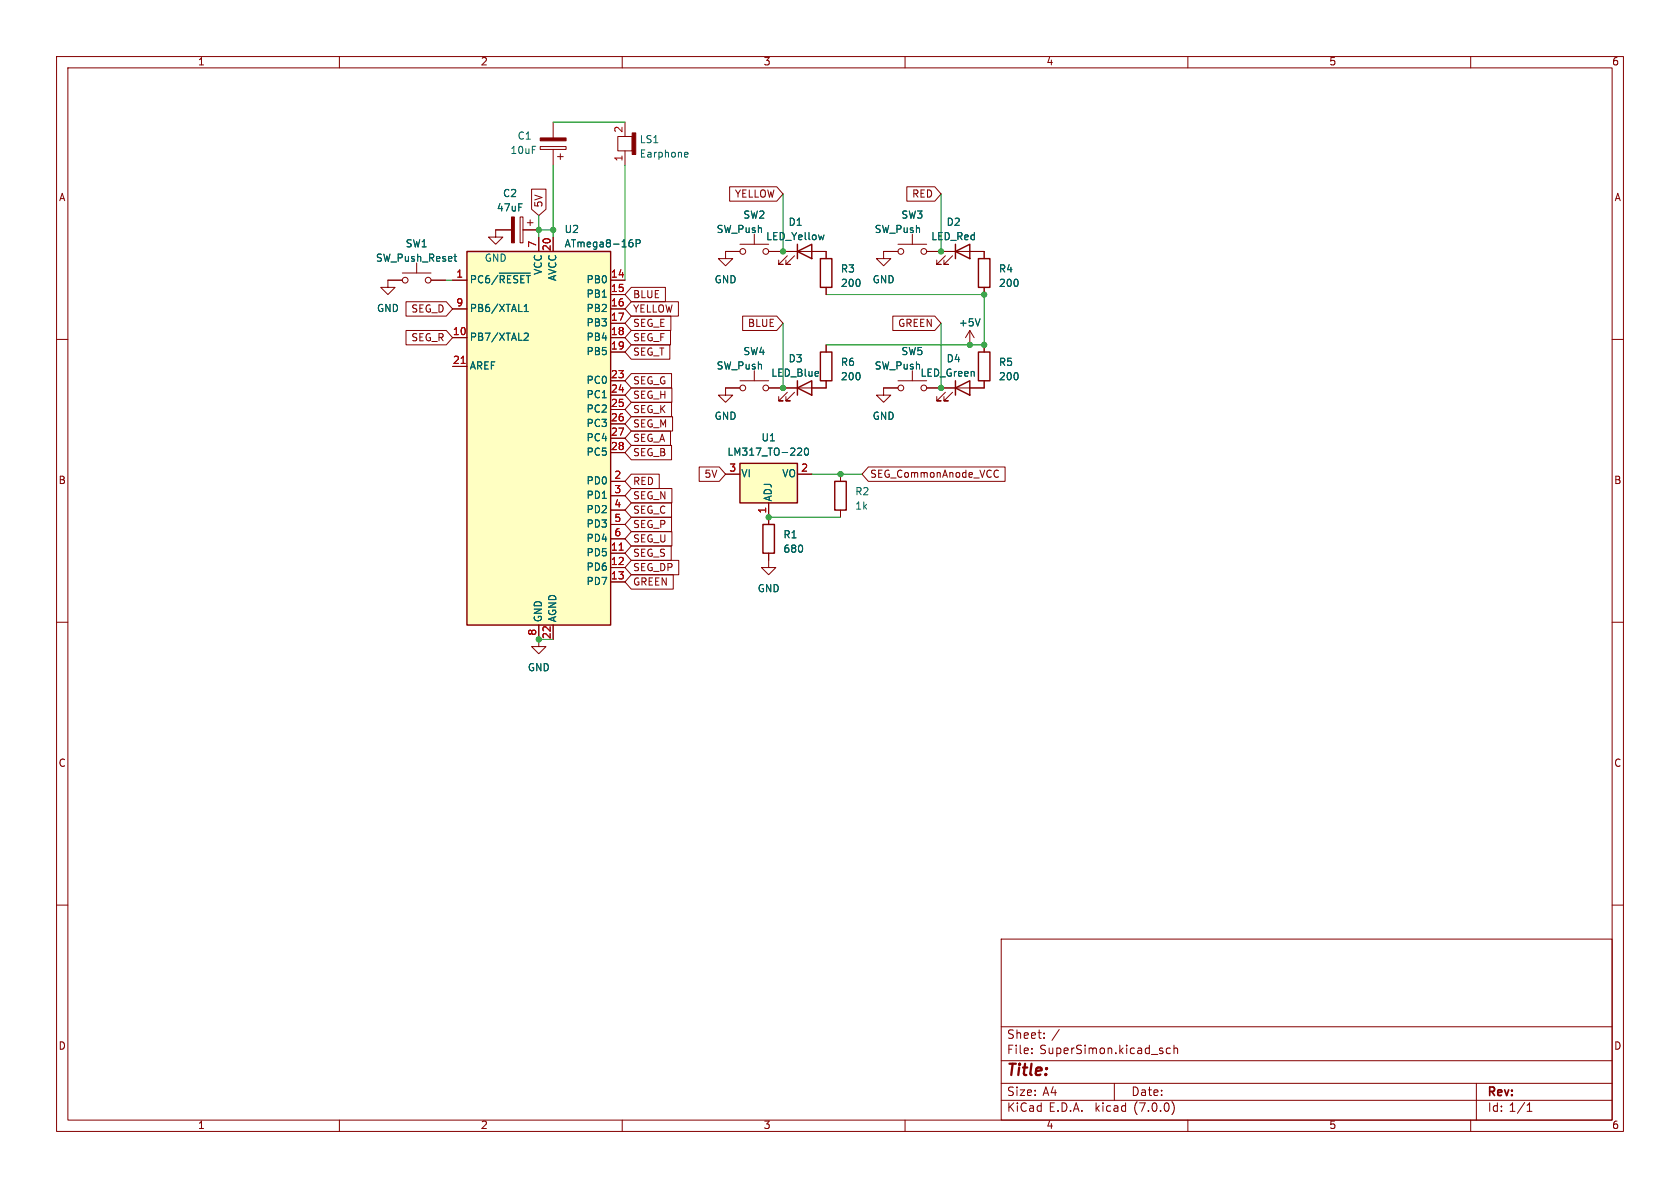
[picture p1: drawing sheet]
<svg xmlns="http://www.w3.org/2000/svg" width="297mm" height="210mm" viewBox="0 0 297 210" stroke-linecap="round" stroke-linejoin="round" font-family="sans-serif">
<g fill="none" stroke="#840000" stroke-width=".18">
<path d="M10 10h277v190h-277zM12 12h273v186h-273zM60 10v2M110 10v2M160 10v2M210 10v2M260 10v2M91.9 38.4h.6v4.5h-.6zM93.2 39.4h1M93.7 38.9v1M94 33.4h2.5v3.6l-1.3 1.1-1.2-1.1zM95.5 25.9h4.6v.5h-4.6z"/>
<path d="M97.8 21.6v2.8M97.8 26.4v2.8M98.6 27.7h1M99.1 27.2v1M109.2 24.1h2.6v2.6h-2.6zM110.5 21.6v2.5M110.5 26.7v2.5M129 33h8.3l1.1 1.3-1.1 1.3h-8.3zM160.3 33h5l1.1 1.3-1.1 1.3h-5zM10 60h2M71.1 49.5h-2.5v1.3h1.2l-1.2 1.3-1.3-1.3h1.3M71.1 48.3h5.1"/>
<path d="M71.8 58.4h7.1l1.1 1.3-1.1 1.3h-7.1zM71.8 53.3h7.1l1.1 1.3-1.1 1.3h-7.1zM73.7 46.5v1.8M76.2 49.5h2.5M80 49.5h2.5M80 59.7h2.5M80 54.6h2.5M90.4 40.6h-2.8v1.3h1.3l-1.3 1.3-1.2-1.3h1.2M92.5 40.6h2.7M95.2 41.9v2.6M97.8 41.9v2.6M107.9 49.5h2.6"/>
<path d="M107.9 59.7h2.6M107.9 52.1h2.6M107.9 54.6h2.6M107.9 57.2h2.6M111.6 55.9h7v2.5h-7l-1.1-1.2zM111.6 50.8h6v2.5h-6l-1.1-1.2zM111.6 58.4h6.9v2.6h-6.9l-1.1-1.3zM111.6 53.3h8.3v2.6h-8.3l-1.1-1.3zM130.8 44.5h-2.5v1.2h1.2l-1.2 1.3-1.3-1.3h1.3M130.8 43.2h5.1M131.3 55.9h6l1.1 1.3-1.1 1.2h-6zM133.3 41.4v1.8"/>
<path d="M135.9 44.5h10.1v1.2M139.2 45.2l-1.5 1.5h.7h-.7v-.7M140.5 45.2l-1.6 1.5h.8h-.8v-.7M146 50.8v1.3M157.8 55.9h7.5l1.1 1.3-1.1 1.2h-7.5zM158.7 44.5h-2.5v1.2h1.3l-1.3 1.3-1.3-1.3h1.3M158.7 43.2h5.1M161.3 41.4v1.8M163.8 44.5h10.2v1.2M167.1 45.2l-1.5 1.5h.8h-.8v-.7M168.4 45.2l-1.5 1.5h.7h-.7v-.7M171.4 58.4l-.7 1.3"/>
<path d="M171.4 58.4v2.6M171.4 58.4l.8 1.3M174 50.8v1.3M285 60h2M80 64.8h2.5M107.9 67.3h2.6M107.9 62.2h2.6M107.9 69.9h2.6M107.9 72.4h2.6M107.9 74.9h2.6M107.9 77.5h2.6M111.6 71.1h7.1v2.6h-7.1l-1.1-1.3z"/>
<path d="M111.6 73.7h7.3v2.5h-7.3l-1.1-1.3zM111.6 78.7h7.1v2.6h-7.1l-1.1-1.3zM111.6 66h7.1v2.6h-7.1l-1.1-1.3zM111.6 61h6.8v2.5h-6.8l-1.1-1.3zM111.6 68.6h7.2v2.5h-7.2l-1.1-1.2zM111.6 76.2h6.9v2.5h-6.9l-1.1-1.2zM130.8 68.6h-2.5v1.3h1.2l-1.2 1.2-1.3-1.2h1.3M130.8 67.3h5.1M133.3 65.5v1.8M139.2 69.3l-1.5 1.6h.7h-.7v-.8M140.5 69.3l-1.6 1.6h.8h-.8v-.8M146 67.3v1.3h-10.1"/>
<path d="M146 61v1.2M158.7 68.6h-2.5v1.3h1.3l-1.3 1.2-1.3-1.2h1.3M158.7 67.3h5.1M161.3 65.5v1.8M167.1 69.3l-1.5 1.6h.8h-.8v-.8M168.4 69.3l-1.5 1.6h.7h-.7v-.8M174 67.3v1.3h-10.2M174 61v1.2M107.9 97.8h2.6M107.9 85.1h2.6M107.9 80h2.6M107.9 87.6h2.6"/>
<path d="M107.9 90.2h2.6M107.9 92.7h2.6M107.9 95.3h2.6M111.6 83.8h4.9v2.6h-4.9l-1.1-1.3zM111.6 96.5h7.1v2.6h-7.1l-1.1-1.3zM111.6 91.4h7.1v2.6h-7.1l-1.1-1.3zM111.6 86.4h7.2v2.5h-7.2l-1.1-1.3zM111.6 94h7.2v2.5h-7.2l-1.1-1.2zM111.6 88.9h7.1v2.5h-7.1l-1.1-1.2zM111.6 99.1h8.4v2.5h-8.4l-1.1-1.3zM123.6 82.5h3.6l1.1 1.3-1.1 1.3h-3.6zM128.3 83.8h2.5"/>
<path d="M135.9 97.8v2.5h1.3l-1.3 1.3-1.3-1.3h1.3M135.9 88.9v3.8M141 83.8h2.5M148.6 83.8v1.3M148.6 90.2v1.2M153.5 82.5h24.2v2.6h-24.2l-1.1-1.3zM176 83.2l.3-.1 .2 .1M176.5 84.3l-.2 .1-.3-.1M10 110h2M95.2 110.5v3.8h1.3l-1.3 1.3-1.2-1.3h1.2M97.8 110.5v2.5M107.9 100.3h2.6"/>
<path d="M107.9 102.9h2.6M111.6 101.6h7.4v2.5h-7.4l-1.1-1.2zM285 110h2M10 160h2M285 160h2M177 166h108v32h-108zM60 198v2M110 198v2M160 198v2M177 194.5h108M177 191.5h108M177 187.5h108"/>
<path d="M177 181.5h108M182.4 186.1v.2M182.4 185.3v.2M184.6 183.4v.2M184.6 182.6v.2M197 191.5v3M206.9 185.3h-.4l-.3 .2v.5l.1 .2h.6M207.2 194.7a1.72 1.72 0 0 1 0 2.3M207.5 185.4l.3-.1h.3l.1 1M207.5 184.8v1.5M210 198v2M260 198v2"/>
<path d="M261 191.5v6.5M270 196.5h.8M270 195.4l.4-.4v1.5"/>
<circle cx="71.6" cy="49.5" r=".51"/>
<circle cx="75.7" cy="49.5" r=".51"/>
<circle cx="131.3" cy="44.5" r=".51"/>
<circle cx="135.4" cy="44.5" r=".51"/>
<circle cx="159.3" cy="44.5" r=".51"/>
<circle cx="163.3" cy="44.5" r=".51"/>
<circle cx="131.3" cy="68.6" r=".51"/>
<circle cx="135.4" cy="68.6" r=".51"/>
<circle cx="159.3" cy="68.6" r=".51"/>
<circle cx="163.3" cy="68.6" r=".51"/>
</g>
<g fill="#ffffc2" stroke="#ffffc2" stroke-width=".18">
<path d="M130.8 81.9h10.2v7h-10.2z"/>
<path d="M82.5 44.5h25.4v66h-25.4z"/>
</g>
<g fill="none" stroke="#840000" stroke-width=".25">
<path d="M82.5 44.5h25.4v66h-25.4zM141 44.5l2.5-1.3v2.5zM141 43.2v2.5M145 45.7h2.1v5.1h-2.1zM168.9 44.5l2.5-1.3v2.5zM168.9 43.2v2.5M173 45.7h2v5.1h-2zM141 68.6l2.5-1.3v2.6zM141 67.3v2.6M145 62.2h2.1v5.1h-2.1zM168.9 68.6l2.5-1.3v2.6zM168.9 67.3v2.6"/>
<path d="M173 62.2h2v5.1h-2zM130.8 81.9h10.2v7h-10.2zM134.9 92.7h2v5.1h-2zM147.6 85.1h2v5.1h-2z"/>
</g>
<g fill="none" stroke="#006464" stroke-width=".18">
<path d="M121.2 26.9l.4 .1v.2l-.6 .1M121.6 27.7l-.4 .1M80.3 45.3h.4M80.4 46l.3 .2M84.1 49.2l-.1-.4-.6-.1v1.3M85.4 48.8l-.3-.1-.3 .1-.2 .5M86.4 48.7l-.3 .1-.3 .5M88 48.7l-1.1 1.6M88.3 48.3h5.5M89.2 49.2l-.2-.4-.6-.1v1.3M90.3 48.7h-.6v1.3M91.5 48.8l-.5-.1-.2 .4"/>
<path d="M92.7 48.7h-.6v1.3M92.7 55.1h.7M92.7 54.2l.3-.4v1.3M92.7 58.9h.5l.2 .3-.8 1h.8M93 48.7h.8M93.4 48.7v1.3M106.5 52.5h.7M111.5 42.4h.3M111.7 42.9l.2 .2v.3l-.2 .2M112.5 43h.6l.1-.2-.1-.3-.6-.1v1.2M145.7 41.5l-.3 .9M173.3 56.3l-.5 1.3"/>
<path d="M141.2 79.2l.4 .1 .1 .3-.8 .9h.8M142.3 79.3l.2-.1a.68 .68 0 0 1 .5 .6 .68 .68 0 0 1-.5 .7l-.2-.1-.1-.4z"/>
</g>
<path d="M81.5 64.2h.7M109.5 97.3h.7" fill="none" stroke="#a90000" stroke-width=".18"/>
<g fill="#840000" stroke="#840000" stroke-width=".18">
<path d="M111.8 23.5h.6v3.8h-.6z"/>
<path d="M90.4 38.4h.5v4.5h-.5z"/>
<path d="M95.5 24.4h4.6v.5h-4.6z"/>
</g>
<g fill="none" stroke="#009600" stroke-width=".18">
<path d="M95.2 38.1v3.8M97.8 21.6h12.7M97.8 29.2v12.7M110.5 29.2v20.3M138.4 34.3v10.2M166.4 34.3v10.2M78.7 49.5h1.3M95.2 40.6h2.6M138.4 57.2v11.4M146 52.1h28v8.9h-28M166.4 57.2v11.4M135.9 91.4h12.7"/>
<path d="M143.5 83.8h8.9M95.2 113h2.6"/>
</g>
<g fill="#009600" stroke="#009600" stroke-width=".18">
<circle cx="166.4" cy="68.6" r=".46"/>
<circle cx="174" cy="61" r=".46"/>
<circle cx="174" cy="52.1" r=".46"/>
<circle cx="171.4" cy="61" r=".46"/>
<circle cx="138.4" cy="44.5" r=".46"/>
<circle cx="166.4" cy="44.5" r=".46"/>
<circle cx="97.8" cy="40.6" r=".46"/>
<circle cx="95.2" cy="113" r=".46"/>
<circle cx="95.2" cy="40.6" r=".46"/>
<circle cx="135.9" cy="91.4" r=".46"/>
<circle cx="138.4" cy="68.6" r=".46"/>
<circle cx="148.6" cy="83.8" r=".46"/>
</g>
<text font-size="2.8" fill="#840000" x="178" y="190.8">Title:</text>
<g font-size="2.1" fill="#840000">
<text x="178" y="183.9">Sheet:</text>
<text x="185.9" y="183.9">/</text>
<text x="178" y="186.6">File:</text>
<text x="183.8" y="186.6">SuperSimon.kicad_sch</text>
<text x="178" y="196.8">KiCad</text>
<text x="178" y="194">Size:</text>
<text x="184.3" y="194">A4</text>
<text x="185.4" y="196.8">E.D.A.</text>
<text x="193.7" y="196.8">kicad</text>
<text x="200" y="194">Date:</text>
<text x="200.6" y="196.8">(7.0.0)</text>
<text x="263" y="194.2">Rev:</text>
<text x="263" y="196.8">Id: 1/1</text>
</g>
<g font-size="1.8" fill="#840000">
<text x="35" y="11.8">1</text>
<text x="85" y="11.8">2</text>
<text x="135" y="11.8">3</text>
<text x="185" y="11.8">4</text>
<text x="235" y="11.8">5</text>
<text x="285" y="11.8">6</text>
<text x="10.4" y="35.8">A</text>
<text x="129.8" y="35.2">YELLOW</text>
<text x="161.1" y="35.2">RED</text>
<text x="285.4" y="35.8">A</text>
<text x="96.2" y="36.7" transform="rotate(-90 96.2 36.7)">5V</text>
<text x="111.9" y="53">BLUE</text>
<text x="72.6" y="55.5">SEG_D</text>
<text x="111.9" y="58.1">SEG_E</text>
<text x="111.9" y="55.5">YELLOW</text>
<text x="132.1" y="58.1">BLUE</text>
<text x="158.6" y="58.1">GREEN</text>
<text x="72.6" y="60.6">SEG_R</text>
<text x="111.9" y="60.6">SEG_F</text>
<text x="111.9" y="63.1">SEG_T</text>
<text x="111.9" y="68.2">SEG_G</text>
<text x="111.9" y="70.8">SEG_H</text>
<text x="111.9" y="73.3">SEG_K</text>
<text x="111.9" y="75.8">SEG_M</text>
<text x="111.9" y="80.9">SEG_B</text>
<text x="111.9" y="78.4">SEG_A</text>
<text x="10.3" y="85.8">B</text>
<text x="111.9" y="86">RED</text>
<text x="111.9" y="88.5">SEG_N</text>
<text x="124.4" y="84.7">5V</text>
<text x="153.8" y="84.7">SEG_CommonAnode_VCC</text>
<text x="285.3" y="85.8">B</text>
<text x="111.9" y="93.6">SEG_P</text>
<text x="111.9" y="91.1">SEG_C</text>
<text x="111.9" y="98.7">SEG_S</text>
<text x="111.9" y="96.2">SEG_U</text>
<text x="111.9" y="101.2">SEG_DP</text>
<text x="111.9" y="103.8">GREEN</text>
<text x="10.3" y="135.8">C</text>
<text x="285.3" y="135.8">C</text>
<text x="10.3" y="185.8">D</text>
<text x="285.3" y="185.8">D</text>
<text x="35" y="199.8">1</text>
<text x="85" y="199.8">2</text>
<text x="135" y="199.8">3</text>
<text x="185" y="199.8">4</text>
<text x="235" y="199.8">5</text>
<text x="285" y="199.8">6</text>
</g>
<g font-size="1.8" fill="#a90000">
<text x="110.2" y="23.5" transform="rotate(-90 110.2 23.5)">2</text>
<text x="110.2" y="28.6" transform="rotate(-90 110.2 28.6)">1</text>
<text x="95" y="43.8" transform="rotate(-90 95 43.8)">7</text>
<text x="97.5" y="44.5" transform="rotate(-90 97.5 44.5)">20</text>
<text x="80.6" y="49.3">1</text>
<text x="107.9" y="49.3">14</text>
<text x="107.9" y="51.8">15</text>
<text x="80" y="59.4">10</text>
<text x="80.6" y="54.4">9</text>
<text x="107.9" y="54.4">16</text>
<text x="107.9" y="56.9">17</text>
<text x="107.9" y="59.4">18</text>
<text x="80" y="64.5">21</text>
<text x="107.9" y="62">19</text>
<text x="107.9" y="67.1">23</text>
<text x="107.9" y="69.6">24</text>
<text x="107.9" y="72.1">25</text>
<text x="107.9" y="74.7">26</text>
<text x="107.9" y="77.2">27</text>
<text x="107.9" y="79.8">28</text>
<text x="128.9" y="83.6">3</text>
<text x="141.6" y="83.6">2</text>
<text x="108.6" y="84.8">2</text>
<text x="108.6" y="87.4">3</text>
<text x="108.6" y="89.9">4</text>
<text x="108.6" y="92.5">5</text>
<text x="108.6" y="95">6</text>
<text x="135.6" y="90.8" transform="rotate(-90 135.6 90.8)">1</text>
<text x="107.9" y="97.5">11</text>
<text x="107.9" y="100.1">12</text>
<text x="107.9" y="102.6">13</text>
<text x="95" y="112.4" transform="rotate(-90 95 112.4)">8</text>
<text x="97.5" y="113" transform="rotate(-90 97.5 113)">22</text>
</g>
<g font-size="1.8" fill="#006464">
<text x="90.2" y="27.5">10uF</text>
<text x="91.4" y="25">C1</text>
<text x="113" y="25.6">LS1</text>
<text x="113" y="28.1">Earphone</text>
<text x="88.9" y="35.1">C2</text>
<text x="87.8" y="37.7">47uF</text>
<text x="99.8" y="41.5">U2</text>
<text x="126.6" y="41.5">SW_Push</text>
<text x="131.4" y="38.9">SW2</text>
<text x="139.3" y="40.2">D1</text>
<text x="154.6" y="41.5">SW_Push</text>
<text x="159.3" y="38.9">SW3</text>
<text x="167.3" y="40.2">D2</text>
<text x="66.4" y="46.5">SW_Push_Reset</text>
<text x="71.7" y="44">SW1</text>
<text x="85.6" y="46.5">GND</text>
<text x="99.8" y="44">ATmega8-16P</text>
<text x="135.4" y="42.7">LED_Yellow</text>
<text x="164.6" y="42.7">LED_Red</text>
<text x="83.1" y="51">PC6/~{RESET}</text>
<text x="96.1" y="48.7" transform="rotate(-90 96.1 48.7)">VCC</text>
<text x="98.6" y="49.8" transform="rotate(-90 98.6 49.8)">AVCC</text>
<text x="103.6" y="50.4">PB0</text>
<text x="103.6" y="52.9">PB1</text>
<text x="126.3" y="50.4">GND</text>
<text x="148.6" y="48.5">R3</text>
<text x="148.6" y="51">200</text>
<text x="154.2" y="50.4">GND</text>
<text x="176.5" y="48.5">R4</text>
<text x="176.5" y="51">200</text>
<text x="66.6" y="55.4">GND</text>
<text x="83.1" y="55.4">PB6/XTAL1</text>
<text x="103.6" y="55.4">PB2</text>
<text x="103.6" y="58">PB3</text>
<text x="169.5" y="58">+5V</text>
<text x="83.1" y="60.5">PB7/XTAL2</text>
<text x="83.1" y="65.6">AREF</text>
<text x="103.6" y="60.5">PB4</text>
<text x="103.6" y="63.1">PB5</text>
<text x="126.6" y="65.6">SW_Push</text>
<text x="131.4" y="63.1">SW4</text>
<text x="139.3" y="64.3">D3</text>
<text x="148.6" y="65">R6</text>
<text x="154.6" y="65.6">SW_Push</text>
<text x="159.3" y="63.1">SW5</text>
<text x="167.3" y="64.3">D4</text>
<text x="176.5" y="65">R5</text>
<text x="103.6" y="68.1">PC0</text>
<text x="103.6" y="70.7">PC1</text>
<text x="136.3" y="66.9">LED_Blue</text>
<text x="148.6" y="67.5">200</text>
<text x="162.7" y="66.9">LED_Green</text>
<text x="176.5" y="67.5">200</text>
<text x="103.6" y="73.2">PC2</text>
<text x="103.6" y="75.8">PC3</text>
<text x="126.3" y="74.5">GND</text>
<text x="154.2" y="74.5">GND</text>
<text x="103.6" y="78.3">PC4</text>
<text x="103.6" y="80.8">PC5</text>
<text x="128.5" y="80.8">LM317_TO-220</text>
<text x="134.6" y="78.3">U1</text>
<text x="103.6" y="85.9">PD0</text>
<text x="103.6" y="88.5">PD1</text>
<text x="131.1" y="84.6">VI</text>
<text x="136.7" y="88.6" transform="rotate(-90 136.7 88.6)">ADJ</text>
<text x="138.2" y="84.6">VO</text>
<text x="151.1" y="87.8">R2</text>
<text x="103.6" y="91">PD2</text>
<text x="103.6" y="93.5">PD3</text>
<text x="138.4" y="95.4">R1</text>
<text x="151.1" y="90.4">1k</text>
<text x="103.6" y="98.6">PD5</text>
<text x="103.6" y="101.2">PD6</text>
<text x="103.6" y="96.1">PD4</text>
<text x="138.4" y="98">680</text>
<text x="103.6" y="103.7">PD7</text>
<text x="133.9" y="105">GND</text>
<text x="96.1" y="110" transform="rotate(-90 96.1 110)">GND</text>
<text x="98.6" y="110" transform="rotate(-90 98.6 110)">AGND</text>
<text x="93.3" y="118.9">GND</text>
</g>
</svg>
